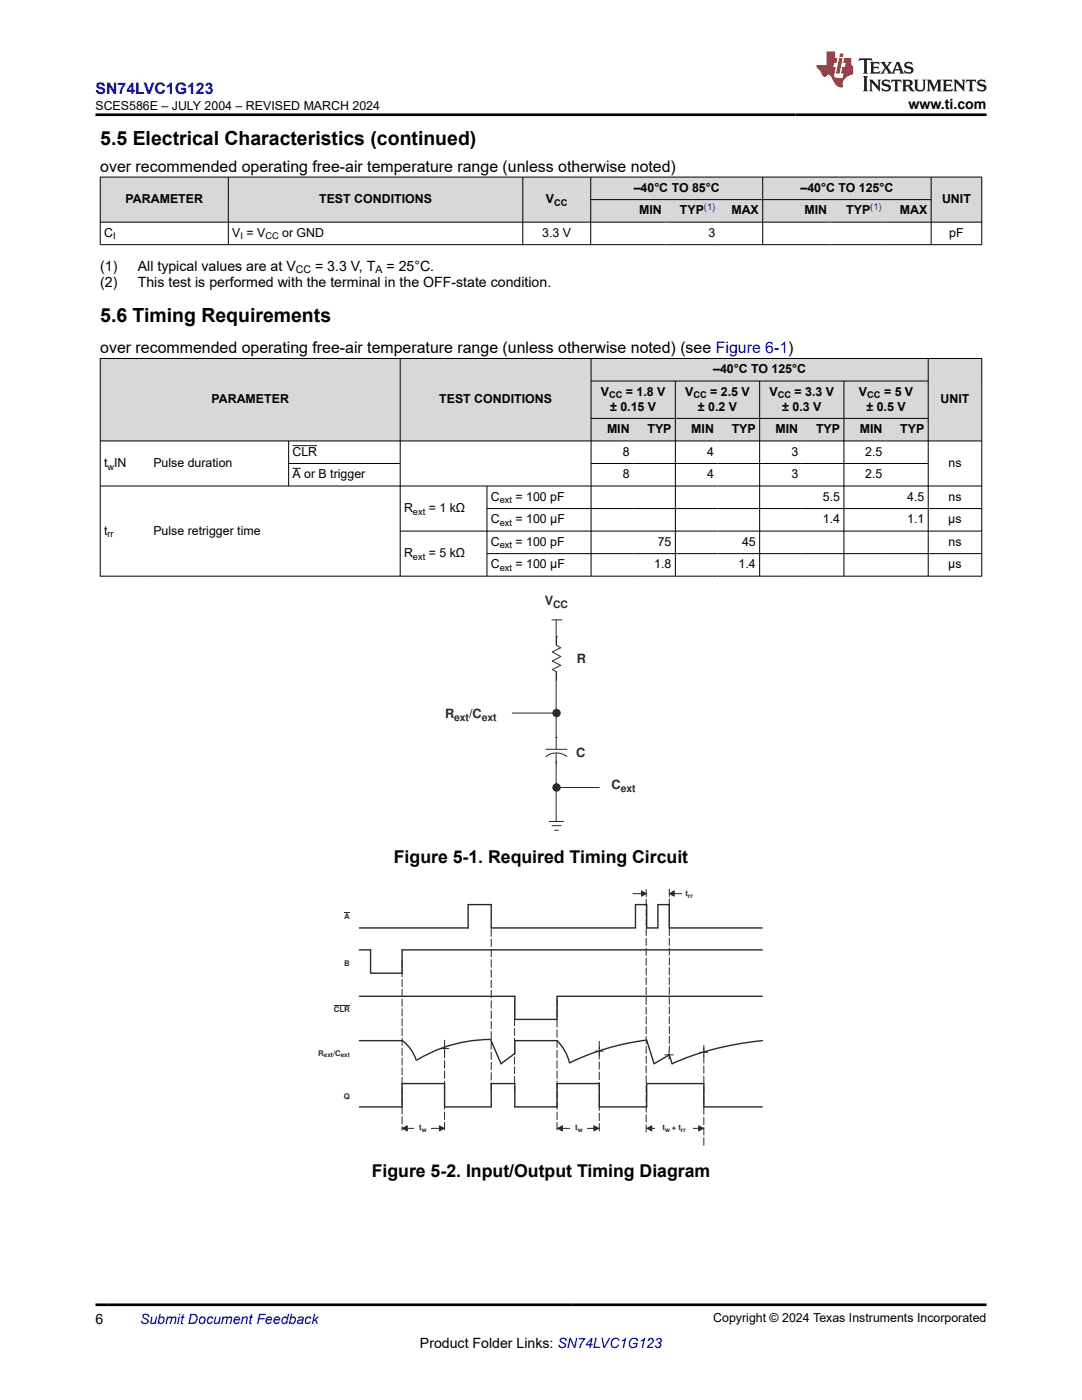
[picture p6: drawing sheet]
<svg xmlns="http://www.w3.org/2000/svg" width="216mm" height="279mm" viewBox="0 0 216 279" stroke-linecap="round" stroke-linejoin="round" font-family="sans-serif">
<g fill="#d8d8d8">
<path d="M20 35.3h175.9v4.5h-175.9z" fill-rule="evenodd"/>
<path d="M20.1 35.4h25.4v8.9h-25.4z" fill-rule="evenodd"/>
<path d="M45.6 35.4h58.7v8.9h-58.7z" fill-rule="evenodd"/>
<path d="M104.4 35.4h13.4v8.9h-13.4z" fill-rule="evenodd"/>
<path d="M117.9 35.4h34.2v4.4h-34.2z" fill-rule="evenodd"/>
<path d="M152.3 35.4h33.4v4.4h-33.4z" fill-rule="evenodd"/>
<path d="M185.9 35.4h9.9v8.9h-9.9z" fill-rule="evenodd"/>
<path d="M117.9 39.9h14.9v4.4h-14.9z" fill-rule="evenodd"/>
<path d="M132.8 39.9h10.6v4.4h-10.6z" fill-rule="evenodd"/>
<path d="M143.4 39.9h8.7v4.4h-8.7z" fill-rule="evenodd"/>
<path d="M152.3 39.9h13.4v4.4h-13.4z" fill-rule="evenodd"/>
<path d="M165.7 39.9h10.9v4.4h-10.9z" fill-rule="evenodd"/>
<path d="M176.6 39.9h9.1v4.4h-9.1z" fill-rule="evenodd"/>
</g>
<path d="M19.9 35.3h176.1M20 35.3v13.6M45.6 35.3v13.6M104.3 35.3v13.6M117.9 35.3v13.6M117.9 39.8h68M152.2 35.3v13.6M185.8 35.3v13.6M195.9 35.3v13.6M19.9 44.3h176.1M19.9 48.8h176.1" fill="none" stroke="#000" stroke-width=".2"/>
<g fill="#d8d8d8">
<path d="M20 71.5h175.9v4.5h-175.9z" fill-rule="evenodd"/>
<path d="M20.1 71.6h59.7v16.3h-59.7z" fill-rule="evenodd"/>
<path d="M79.9 71.6h38v16.3h-38z" fill-rule="evenodd"/>
<path d="M118 71.6h67.2v4.4h-67.2z" fill-rule="evenodd"/>
<path d="M185.3 71.6h10.5v16.3h-10.5z" fill-rule="evenodd"/>
<path d="M118 76.1h16.7v7.3h-16.7z" fill-rule="evenodd"/>
<path d="M134.8 76.1h16.7v7.3h-16.7z" fill-rule="evenodd"/>
<path d="M151.6 76.1h16.7v7.3h-16.7z" fill-rule="evenodd"/>
<path d="M168.5 76.1h16.7v7.3h-16.7z" fill-rule="evenodd"/>
<path d="M118 83.6h8.4v4.3h-8.4z" fill-rule="evenodd"/>
<path d="M126.4 83.6h8.3v4.3h-8.3z" fill-rule="evenodd"/>
<path d="M134.8 83.6h8.4v4.3h-8.4z" fill-rule="evenodd"/>
<path d="M143.2 83.6h8.3v4.3h-8.3z" fill-rule="evenodd"/>
<path d="M151.6 83.6h8.4v4.3h-8.4z" fill-rule="evenodd"/>
<path d="M160 83.6h8.3v4.3h-8.3z" fill-rule="evenodd"/>
<path d="M168.5 83.6h8.3v4.3h-8.3z" fill-rule="evenodd"/>
<path d="M176.8 83.6h8.4v4.3h-8.4z" fill-rule="evenodd"/>
</g>
<g fill="none" stroke="#000" stroke-width=".2">
<path d="M19.9 71.5h176.1M20 71.5v43.5M79.9 71.5v43.5M117.9 71.5v43.5M117.9 76h67.4M134.8 76v39M151.6 76v39M168.4 76v39M185.2 71.5v43.5M195.9 71.5v43.5M19.9 88h176.1M19.9 97h176.1"/>
<path d="M57.6 88v9.1M57.6 92.5h22.3M58.4 89h4.9M58.4 93.5h1.6M97.2 97v18M117.9 83.5h67.4M117.9 92.5h67.4M19.9 115h176.1M79.9 106h116.1M97.2 101.5h98.8M97.2 110.5h98.8"/>
</g>
<path d="M111 123.7v40.2M111.4 157.2h8.2" fill="none" stroke="#2b292a" stroke-width=".2"/>
<path d="M110.2 128.8h1.8v5.3h-1.8z" fill-rule="evenodd" fill="#fff"/>
<path d="M111 127.1h.1M111 127.1v1.7l.9 .5-1.7 .8 1.7 .9-1.7 .9 1.7 .9-1.7 .8 .8 .5v1.7" fill="none" stroke="#2b292a" stroke-width=".2"/>
<path d="M108.9 147.3h4.2v4.5h-4.2z" fill-rule="evenodd" fill="#fff"/>
<path d="M108.9 149.5h4.2M111 147.2h.1M111 147.2v2.3M111 150.3v2.1M113.1 151a3.4 3.4 0 0 0-4.2 0" fill="none" stroke="#2b292a" stroke-width=".2"/>
<circle cx="111" cy="142.3" r=".69" fill="#2b292a"/>
<circle cx="111" cy="142.3" r=".69" fill="none" stroke="#2b292a" stroke-width=".3"/>
<circle cx="111" cy="142.3" r=".15" fill="#2b292a"/>
<circle cx="111" cy="157.2" r=".69" fill="#2b292a"/>
<circle cx="111" cy="157.2" r=".69" fill="none" stroke="#2b292a" stroke-width=".3"/>
<circle cx="111" cy="157.2" r=".15" fill="#2b292a"/>
<path d="M110.1 123.7h2M102.2 142.3h8.2M109.6 163.9h2.9M110.1 164.8h1.9M110.7 165.7h.7M111 163.9h.1" fill="none" stroke="#2b292a" stroke-width=".2"/>
<path d="M71.7 185.2h21.7v-4.7h4.6v4.7h28.8v-4.7h2.2v4.7M133.6 185.2h18.5" fill="none" stroke="#2b292a" stroke-width=".28"/>
<path d="M68.7 182l1.1 .1z" fill-rule="evenodd" fill="#2b292a"/>
<path d="M71.7 189.6h2.2v4.6h6.3v-4.6h71.9M71.7 198.8h31v4.6h8.5v-4.6h40.9M129 185.2h2.3v-4.7h2.3v4.7M71.7 207.7h8.5M80.2 207.6a7.8 7.8 0 0 1 2.9 4M97.9 207.4l2.1 4.9 2.7-2.1v-2.5h8.5l.9 1.1 .8 1.2 .7 2.1M97.9 207.4a28.4 28.4 0 0 0-14.7 4.1M152.1 207.7a58 58 0 0 0-18 4.6l-.5-1.8-3.1 1.8-1.5-4.7a49.7 49.7 0 0 0-15.3 4.5M71.7 220.9h8.5v-4.6h8.5v4.6h9.3v-4.6h4.7v4.6h8.5v-4.6h8.4v4.6h9.4v-4.6h11.4v4.6h11.7" fill="none" stroke="#2b292a" stroke-width=".28"/>
<path d="M66.6 200.7h3.2M87.9 209.3h1.6M88.7 208.4v1.7M118.7 209.8h1.7M119.6 208.9v1.7M132.7 210.5h1.6M133.5 209.6v1.8M139.6 210h1.7M140.4 209.1v1.7M80.2 225.2h8.5" fill="none" stroke="#2b292a" stroke-width=".2"/>
<path d="M128.9 177.5v48.5M133.6 177.5v32.1M80.2 191.6v34" fill="none" stroke="#2b292a" stroke-width=".2" stroke-dasharray="1.4 .5"/>
<path d="M111.2 199.4v26.5M88.7 207.6v18M119.6 207.8v18.1M140.4 228.5v-20.3" fill="none" stroke="#2b292a" stroke-width=".2" stroke-dasharray="1.5 .6"/>
<path d="M80.3 225.2l1-.5v1z" fill="#2b292a"/>
<path d="M80.3 225.2l1-.5v1z" fill="none" stroke="#2b292a" stroke-width=".2"/>
<path d="M87.7 224.7l.9 .5-.9 .5z" fill="#2b292a"/>
<path d="M87.7 224.7l.9 .5-.9 .5zM111.2 225.2h8.4" fill="none" stroke="#2b292a" stroke-width=".2"/>
<path d="M111.3 225.2l.9-.5v1z" fill="#2b292a"/>
<path d="M111.3 225.2l.9-.5v1z" fill="none" stroke="#2b292a" stroke-width=".2"/>
<path d="M118.5 224.7l.9 .5-.9 .5z" fill="#2b292a"/>
<path d="M118.5 224.7l.9 .5-.9 .5zM129 225.2h11.4" fill="none" stroke="#2b292a" stroke-width=".2"/>
<path d="M129.1 225.2l1-.5v1z" fill="#2b292a"/>
<path d="M129.1 225.2l1-.5v1z" fill="none" stroke="#2b292a" stroke-width=".2"/>
<path d="M139.4 224.7l.9 .5-.9 .5z" fill="#2b292a"/>
<path d="M126.3 178.3h2.7M139.4 224.7l.9 .5-.9 .5z" fill="none" stroke="#2b292a" stroke-width=".2"/>
<path d="M133.6 178.3l.9-.5v1.1z" fill="#2b292a"/>
<path d="M133.6 178.3l.9-.5v1.1z" fill="none" stroke="#2b292a" stroke-width=".2"/>
<path d="M128 177.8l.9 .5-.9 .6z" fill="#2b292a"/>
<path d="M128 177.8l.9 .5-.9 .6zM133.6 178.3h2.7" fill="none" stroke="#2b292a" stroke-width=".2"/>
<g fill="#fff">
<path d="M82.7 224.4h3.3v1.6h-3.3z" fill-rule="evenodd"/>
<path d="M113.9 224.4h3.2v1.6h-3.2z" fill-rule="evenodd"/>
<path d="M130.8 224.4h7.5v1.6h-7.5z" fill-rule="evenodd"/>
<path d="M136.2 177.7h4.2v1.6h-4.2z" fill-rule="evenodd"/>
</g>
<path d="M102.7 218.1v-19.1" fill="none" stroke="#2b292a" stroke-width=".2" stroke-dasharray="1.4 .5"/>
<path d="M98 185.4v32.6" fill="none" stroke="#2b292a" stroke-width=".2" stroke-dasharray="1.5 .6"/>
<path d="M171.5 11.6l-.2 .6 .5-.2h.6v.1v2.2l-.2 .4h1l-.2-.4v-2.2v-.1h.5l.6 .2-.2-.6zM173.6 12.4l.2 .3v1.6l-.2 .4h1.9l.1-.6a1.08 1.08 0 0 1-1.3 .2v-.7h.6l.4 .2v-.7l-.4 .2h-.6v-.5l.2-.2a1 1 0 0 1 1 .3l-.1-.5zM175.7 12.4l.9 1.1-1 1.2h.9l-.2-.2 .5-.8 .4 .8-.2 .2h1.6l-.2-.2 .2-.5h.9l.1 .5-.1 .2h.9l-.2-.4-.8-1.9h-.5l-.9 2.1-.9-1.1 .9-1h-.8l.2 .2-.4 .6-.4-.6 .2-.2zM179 12.8l.4 1h-.7zM180.7 12.5a.65 .65 0 0 0-.2 .7 .65 .65 0 0 0 .6 .5l.6 .1 .1 .3a.79 .79 0 0 1-.7 .4 .79 .79 0 0 1-.7-.5l.1 .7 .2-.1a.93 .93 0 0 0 1.1 0 .93 .93 0 0 0 .4-.9 1.46 1.46 0 0 0-1.2-.6l-.1-.3a1.09 1.09 0 0 1 1.2 .2l-.2-.6-.1 .1-.5-.2zM172.2 15.2l.2 .4v2.2l-.2 .4h1l-.2-.4v-2.2l.2-.4zM173.4 15.9l.2 .4v1.5l-.2 .4h.8l-.3-.4 .1-1.3 1.6 1.8v-2l.2-.4h-.7l.1 .2 .1 1.1-1.2-1.3zM176.2 16a.65 .65 0 0 0-.2 .8 .65 .65 0 0 0 .6 .4l.6 .2 .1 .2a.79 .79 0 0 1-.7 .4 .79 .79 0 0 1-.7-.5l.1 .7 .2-.1a.93 .93 0 0 0 1.1 .1 .93 .93 0 0 0 .4-1 1.46 1.46 0 0 0-1.2-.5l-.1-.4a1.09 1.09 0 0 1 1.2 .2l-.1-.6-.2 .1-.5-.1zM177.9 15.9l-.1 .6a.63 .63 0 0 1 .8-.3v1.6l-.3 .4h1l-.2-.4v-1.6a.66 .66 0 0 1 .8 .3l-.1-.6zM180 15.9l.2 .4v1.5l-.2 .4h1l-.2-.2-.1-.7h.5l.1 .2a.79 .79 0 0 0 1.2 .6l-1-.9a.61 .61 0 0 0 .6-.6 .61 .61 0 0 0-.5-.7zM180.8 16.2h.1a.47 .47 0 0 1 .5 .1 .47 .47 0 0 1 .1 .5l-.1 .1-.7 .1zM182.3 15.9l.2 .2a2.27 2.27 0 0 0 .4 2 1.04 1.04 0 0 0 1.7-.7v-1.3l.2-.2h-.8l.2 .4v1.1a.6 .6 0 0 1-.6 .6 .6 .6 0 0 1-.6-.6v-1.1l.3-.4zM184.9 15.9l.2 .4v1.5l-.2 .4h.8l-.3-.4v-1.4l.9 1.9 .9-1.9v1.4l-.3 .4h1l-.2-.4v-1.5l.2-.4h-.8l-.7 1.5-.6-1.5zM188.1 15.9l.2 .4v1.5l-.2 .4h1.9l.1-.6a1.09 1.09 0 0 1-1.3 .2v-.7h.6l.4 .2v-.6l-.4 .2h-.6v-.6l.2-.1a1.01 1.01 0 0 1 1 .3l-.1-.6zM190.2 15.9l.3 .4v1.5l-.3 .4h.8l-.2-.4v-1.3l1.6 1.8v-2l.2-.4h-.7l.2 .2v1.1l-1.2-1.3zM192.8 15.9l-.1 .6a.63 .63 0 0 1 .8-.3v1.6l-.3 .4h1l-.2-.4v-1.6a.66 .66 0 0 1 .8 .3l-.1-.6zM195.2 16a.65 .65 0 0 0-.2 .8 .65 .65 0 0 0 .6 .4l.6 .2 .2 .2a.79 .79 0 0 1-.7 .4 .79 .79 0 0 1-.7-.5l.1 .7 .2-.1a.93 .93 0 0 0 1 .1 .93 .93 0 0 0 .5-1 1.46 1.46 0 0 0-1.3-.5v-.4a1.09 1.09 0 0 1 1.2 .2l-.2-.6-.2 .1-.5-.1z" fill="#231f20"/>
<path d="M164.9 10.3v2.7h-2l.1 .4 .8 1a.95 .95 0 0 0 1 .9 .59 .59 0 0 1 .5-.4 .59 .59 0 0 1 .5 .3l.4 .8a1.59 1.59 0 0 0 2.1 1.4 1.61 1.61 0 0 1 1-2.3l1-.3-.1-1.5a1.59 1.59 0 0 1-.3-1.7h-1.5l-.2 .9h.6l-.2 .9h-.5l-.2 .9v.3l.4 .1-.1 .9h-.7a.73 .73 0 0 1-1-.7l.3-1.5h-.5l.1-.9h.5l.2-.9h-.5v-1.3zM167.4 11.6l-.6 3.1h.7l.6-3.1zM167.6 10.7l-.1 .6h.7l.1-.6z" fill="#ed1c24"/>
<path d="M19.1 22.9h177.8M19.1 260.4h177.8" fill="none" stroke="#000" stroke-width=".53"/>
<g font-size="3.9">
<text x="20" y="28.8">5.5 Electrical Characteristics (continued)</text>
<text x="20" y="64.3">5.6 Timing Requirements</text>
</g>
<g font-size="3.5">
<text x="78.6" y="172.1">Figure 5-1. Required Timing Circuit</text>
<text x="74.2" y="234.9">Figure 5-2. Input/Output Timing Diagram</text>
</g>
<text font-size="3.2" fill="#00f" x="19.1" y="18.7">SN74LVC1G123</text>
<g font-size="3.2">
<text x="20" y="34.3">over recommended operating free-air temperature range (unless otherwise noted)</text>
<text x="20" y="70.5">over recommended operating free-air temperature range (unless otherwise noted) (see Figure 6-1)</text>
</g>
<g font-size="2.8">
<text x="181.3" y="21.8">www.ti.com</text>
<text x="20" y="54">(1)</text>
<text x="27.5" y="54">All typical values are at V</text>
<text x="62.9" y="54">= 3.3 V, T</text>
<text x="77.1" y="54">= 25°C.</text>
<text x="20" y="57.4">(2)</text>
<text x="27.5" y="57.4">This test is performed with the terminal in the OFF-state condition.</text>
<text x="19.1" y="264.2">6</text>
<text x="83.8" y="269">Product Folder Links: SN74LVC1G123</text>
</g>
<text font-size="2.8" fill="#00f" x="27.9" y="264.2">Submit Document Feedback</text>
<g font-size="2.5">
<text x="19" y="21.9">SCES586E – JULY 2004 – REVISED MARCH 2024</text>
<text x="25.1" y="40.5">PARAMETER</text>
<text x="63.7" y="40.5">TEST CONDITIONS</text>
<text x="108.9" y="40.5">V</text>
<text x="126.4" y="38.3">–40°C TO 85°C</text>
<text x="159.7" y="38.3">–40°C TO 125°C</text>
<text x="188" y="40.5">UNIT</text>
<text x="20.8" y="47.3">C</text>
<text x="46.3" y="47.3">V = V</text>
<text x="56.3" y="47.3">or GND</text>
<text x="108.2" y="47.3">3.3 V</text>
<text x="127.5" y="42.8">MIN</text>
<text x="135.7" y="42.8">TYP</text>
<text x="141.4" y="47.3">3</text>
<text x="145.9" y="42.8">MAX</text>
<text x="160.5" y="42.8">MIN</text>
<text x="168.8" y="42.8">TYP</text>
<text x="179.5" y="42.8">MAX</text>
<text x="189.4" y="47.3">pF</text>
<text x="142.3" y="74.5">–40°C TO 125°C</text>
<text x="42.2" y="80.5">PARAMETER</text>
<text x="87.6" y="80.5">TEST CONDITIONS</text>
<text x="119.9" y="79">V</text>
<text x="121.8" y="82">± 0.15 V</text>
<text x="124.9" y="79">= 1.8 V</text>
<text x="136.7" y="79">V</text>
<text x="139.3" y="82">± 0.2 V</text>
<text x="141.7" y="79">= 2.5 V</text>
<text x="153.5" y="79">V</text>
<text x="156.1" y="82">± 0.3 V</text>
<text x="158.5" y="79">= 3.3 V</text>
<text x="171.4" y="79">V</text>
<text x="172.9" y="82">± 0.5 V</text>
<text x="176.4" y="79">= 5 V</text>
<text x="187.7" y="80.5">UNIT</text>
<text x="121.1" y="86.5">MIN</text>
<text x="129.2" y="86.5">TYP</text>
<text x="137.9" y="86.5">MIN</text>
<text x="146" y="86.5">TYP</text>
<text x="154.8" y="86.5">MIN</text>
<text x="162.8" y="86.5">TYP</text>
<text x="171.6" y="86.5">MIN</text>
<text x="179.6" y="86.5">TYP</text>
<text x="20.8" y="93.2">t IN</text>
<text x="30.6" y="93.2">Pulse duration</text>
<text x="58.4" y="91">CLR</text>
<text x="58.4" y="95.5">A or B trigger</text>
<text x="124.3" y="91">8</text>
<text x="124.3" y="95.5">8</text>
<text x="141.1" y="91">4</text>
<text x="141.1" y="95.5">4</text>
<text x="157.9" y="91">3</text>
<text x="157.9" y="95.5">3</text>
<text x="172.7" y="91">2.5</text>
<text x="172.7" y="95.5">2.5</text>
<text x="189.3" y="93.2">ns</text>
<text x="97.9" y="100">C</text>
<text x="102.9" y="100">= 100 pF</text>
<text x="164.2" y="100">5.5</text>
<text x="181" y="100">4.5</text>
<text x="189.3" y="100">ns</text>
<text x="20.8" y="106.7">t</text>
<text x="30.6" y="106.7">Pulse retrigger time</text>
<text x="80.6" y="102.2">R</text>
<text x="85.6" y="102.2">= 1 kΩ</text>
<text x="97.9" y="104.5">C</text>
<text x="102.9" y="104.5">= 100 µF</text>
<text x="164.2" y="104.5">1.4</text>
<text x="181" y="104.5">1.1</text>
<text x="189.2" y="104.5">µs</text>
<text x="80.6" y="111.2">R</text>
<text x="85.6" y="111.2">= 5 kΩ</text>
<text x="97.9" y="109">C</text>
<text x="97.9" y="113.5">C</text>
<text x="102.9" y="109">= 100 pF</text>
<text x="102.9" y="113.5">= 100 µF</text>
<text x="130.6" y="113.5">1.8</text>
<text x="131.2" y="109">75</text>
<text x="147.4" y="113.5">1.4</text>
<text x="148.1" y="109">45</text>
<text x="189.2" y="113.5">µs</text>
<text x="189.3" y="109">ns</text>
<text x="142.3" y="263.9">Copyright © 2024 Texas Instruments Incorporated</text>
</g>
<g font-size="2.5" fill="#2b292a">
<text x="108.7" y="120.7">V</text>
<text x="115.1" y="132.3">R</text>
<text x="88.8" y="143.3">R</text>
<text x="93.6" y="143.3">/C</text>
<text x="114.9" y="151.1">C</text>
<text x="122" y="157.5">C</text>
</g>
<g font-size="2.1">
<text x="59" y="54.6">CC</text>
<text x="74.9" y="54.6">A</text>
</g>
<g font-size="2.1" fill="#2b292a">
<text x="110.4" y="121.3">CC</text>
<text x="90.6" y="143.8">ext</text>
<text x="96.1" y="143.8">ext</text>
<text x="123.9" y="158.1">ext</text>
</g>
<g font-size="1.9">
<text x="110.6" y="41">CC</text>
<text x="22.6" y="47.8">I</text>
<text x="48" y="47.8">I</text>
<text x="53" y="47.8">CC</text>
<text x="121.5" y="79.5">CC</text>
<text x="138.4" y="79.5">CC</text>
<text x="155.2" y="79.5">CC</text>
<text x="173" y="79.5">CC</text>
<text x="21.5" y="93.7">w</text>
<text x="99.7" y="100.5">ext</text>
<text x="21.5" y="107.2">rr</text>
<text x="82.4" y="102.7">ext</text>
<text x="99.7" y="104.9">ext</text>
<text x="82.4" y="111.7">ext</text>
<text x="99.7" y="109.4">ext</text>
<text x="99.7" y="113.9">ext</text>
</g>
<g font-size="1.9" fill="#00f">
<text x="140.5" y="42">(1)</text>
<text x="173.7" y="42">(1)</text>
</g>
<g font-size="1.6" fill="#2b292a">
<text x="136.8" y="178.9">t</text>
<text x="68.7" y="183.3">A</text>
<text x="68.7" y="192.7">B</text>
<text x="66.6" y="202">CLR</text>
<text x="63.5" y="210.7">R</text>
<text x="66.4" y="210.7">/C</text>
<text x="68.6" y="219.4">Q</text>
<text x="83.6" y="225.6">t</text>
<text x="114.8" y="225.6">t</text>
<text x="132.2" y="225.6">t</text>
<text x="134.1" y="225.6">+ t</text>
</g>
<g font-size="1.3" fill="#2b292a">
<text x="137.3" y="179.2">rr</text>
<text x="64.6" y="211">ext</text>
<text x="68" y="211">ext</text>
<text x="84.1" y="225.9">w</text>
<text x="115.3" y="225.9">w</text>
<text x="132.7" y="225.9">w</text>
<text x="135.9" y="225.9">rr</text>
</g>
</svg>
